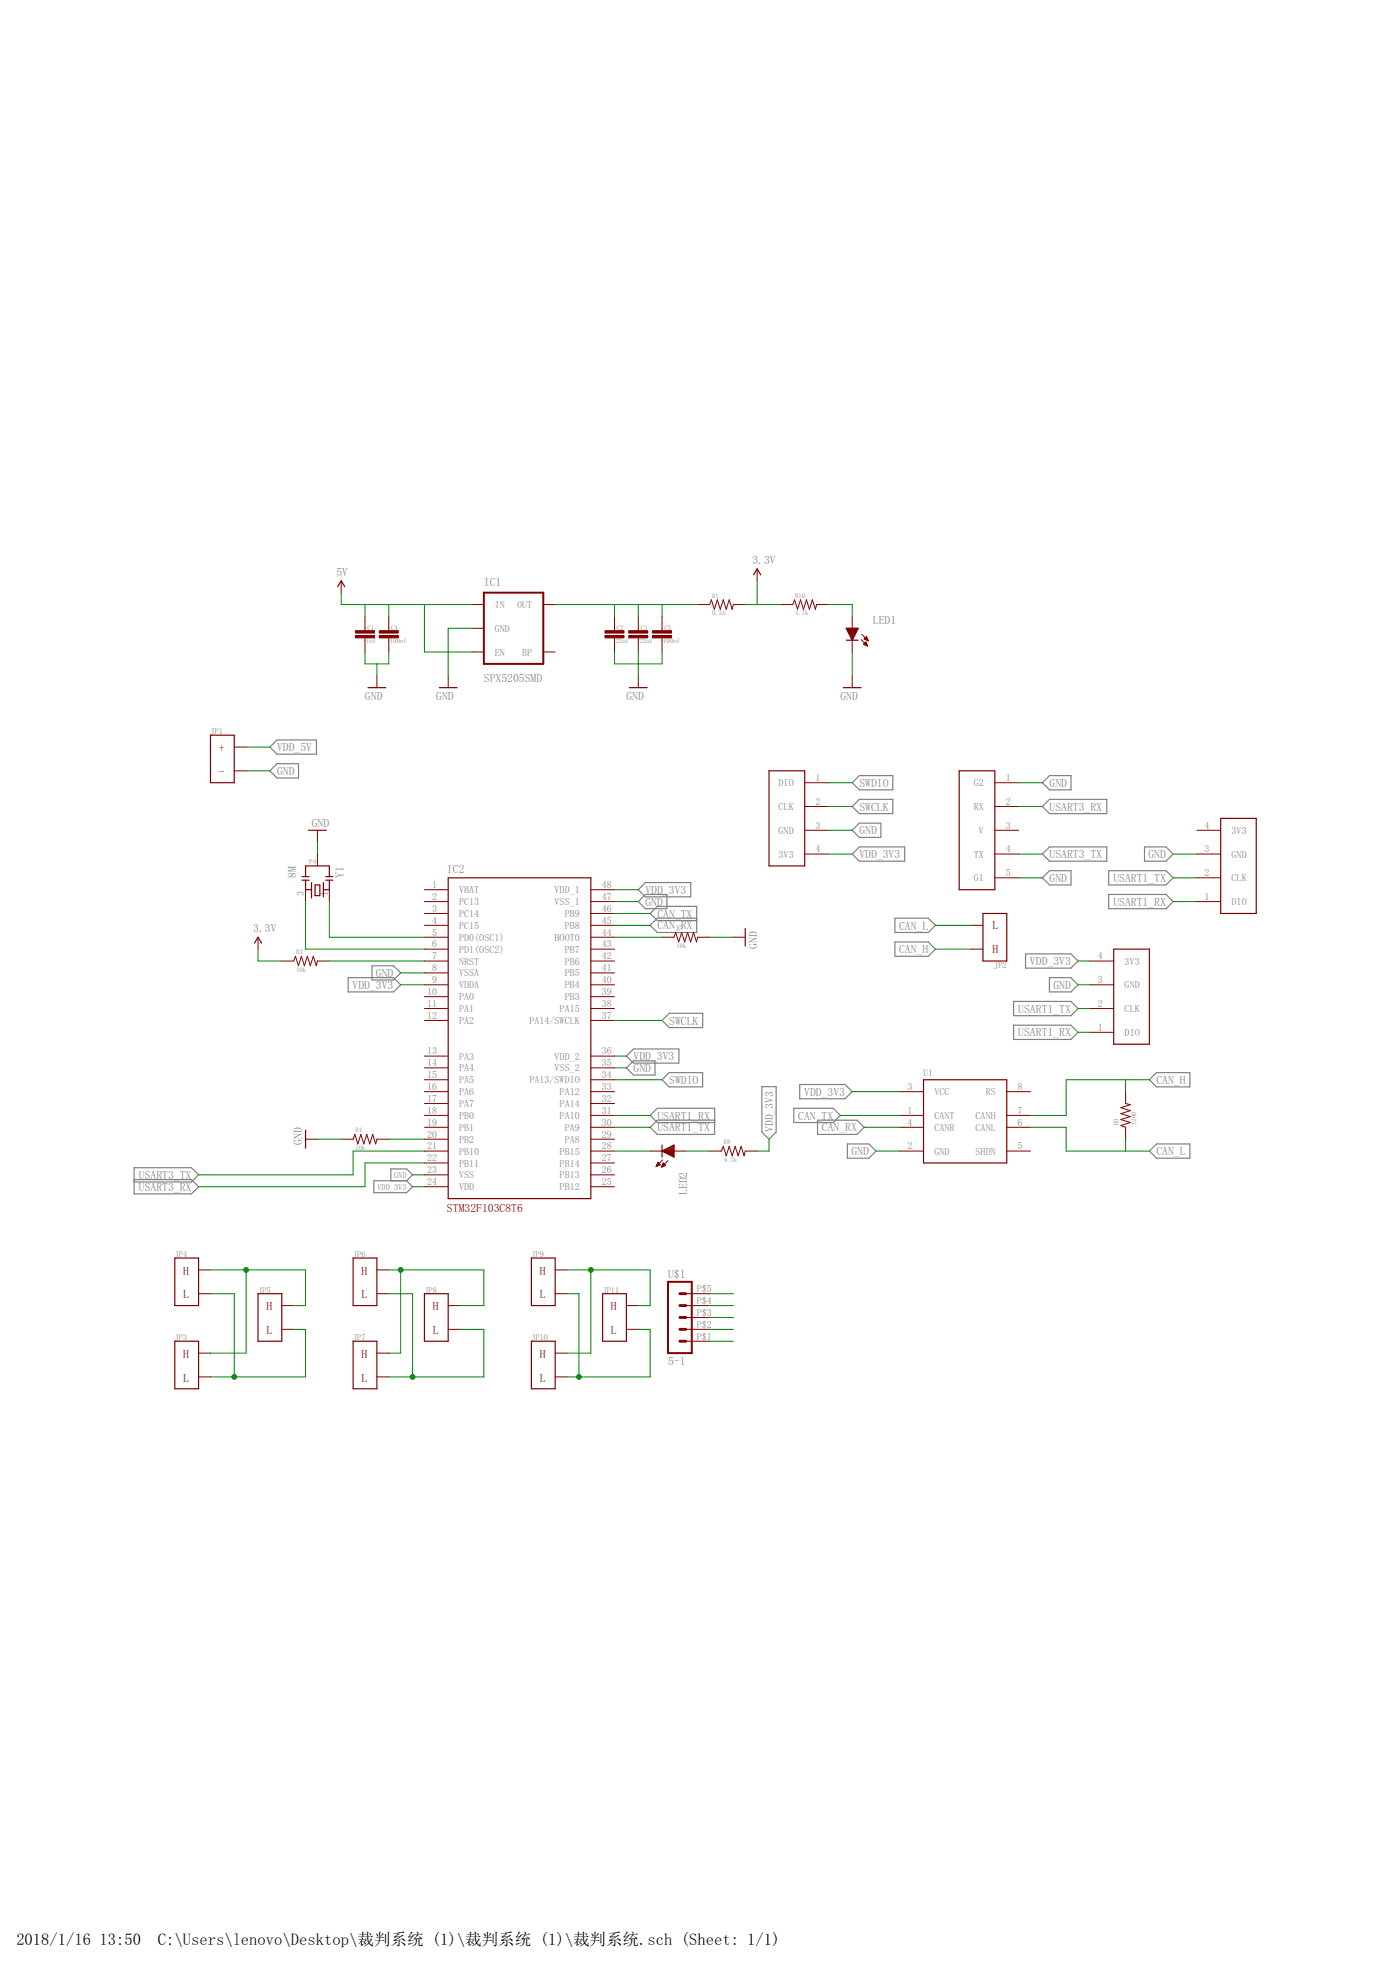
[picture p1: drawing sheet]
<svg xmlns="http://www.w3.org/2000/svg" width="297mm" height="420mm" viewBox="0 0 297 420" stroke-linecap="round" stroke-linejoin="round" font-family="sans-serif">
<g fill="none" stroke="#808080" stroke-width=".25">
<path d="M57.7 159.7l1.5-1.6h8.4v3.1h-8.4zM57.7 164.7l1.5-1.5h4.6v3.1h-4.6zM182.1 167.3l1.5-1.5h7.2v3h-7.2zM182.1 177.4l1.5-1.5h4.6v3.1h-4.6zM182.1 172.4l1.5-1.6h7.2v3.1h-7.2zM222.8 167.3l1.5-1.5h4.6v3h-4.6zM222.8 172.4l1.5-1.6h12.2v3.1h-12.2zM136.4 192.7l1.5-1.5h4.6v3h-4.6zM136.4 190.1l1.5-1.5h9.7v3.1h-9.7zM148.9 196.2h-8.4l-1.6 1.6 1.6 1.5h8.4v-5.6h-8.4l-1.6 1.5 1.6 1.5h8.4M182.1 182.5l1.5-1.5h9.7v3h-9.7zM191.2 196.2h7.2l1.5 1.6-1.5 1.5h-7.2z"/>
<path d="M222.8 187.6l1.5-1.5h4.6v3h-4.6zM222.8 182.5l1.5-1.5h12.2v3h-12.2zM236.9 191.2h12.3l1.5 1.5-1.5 1.5h-12.3zM236.9 186.1h12.3l1.5 1.5-1.5 1.5h-12.3zM244.6 181h4.6l1.5 1.5-1.5 1.5h-4.6zM74.4 208.9h9.7l1.5 1.6-1.5 1.5h-9.7zM79.5 206.4h4.6l1.5 1.5-1.5 1.5h-4.6zM141.5 218.1l1.5-1.5h7.2v3h-7.2zM191.2 201.3h7.2l1.5 1.5-1.5 1.6h-7.2zM216.6 214h12.3l1.5 1.5-1.5 1.6h-12.3zM216.6 219.1h12.3l1.5 1.5-1.5 1.5h-12.3zM219.2 203.9h9.7l1.5 1.5-1.5 1.5h-9.7z"/>
<path d="M224.3 208.9h4.6l1.5 1.6-1.5 1.5h-4.6zM133.9 228.2l1.5-1.5h4.6v3h-4.6zM133.9 225.7l1.5-1.5h9.7v3h-9.7zM143 229.2h7.2v3.1h-7.2l-1.5-1.5zM152.7 239.4h-12.2l-1.6 1.5 1.6 1.5h12.2v-5.5h-12.2l-1.6 1.5 1.6 1.5h12.2M162.8 232.2h3.1v9.7l-1.6 1.6-1.5-1.6zM169.6 236.9h8.5l1.5 1.5-1.5 1.5h-8.5zM170.9 231.8h9.7l1.5 1.5-1.5 1.5h-9.7zM174.7 239.4h8.4l1.6 1.5-1.6 1.5h-8.4zM247.1 229.2h7.2v3.1h-7.2l-1.5-1.5zM28.7 252.1h12.2l1.5 1.5-1.5 1.5h-12.2v-5.5h12.2l1.5 1.5-1.5 1.5h-12.2M79.9 252.3h7l1.3 1.3-1.3 1.3h-7z"/>
<path d="M83.5 252.3v-2.5h3.4l1.3 1.3-1.3 1.2M181.1 244.5h4.6l1.5 1.5-1.5 1.5h-4.6zM245.6 246l1.5-1.5h7.2v3h-7.2z"/>
</g>
<path d="M103.4 126.7h12.7v15.2h-12.7zM142.7 273.9h5.1v15.3h-5.1z" fill="none" stroke="#800000" stroke-width=".42"/>
<g fill="none" stroke="#800000" stroke-width=".21">
<path d="M72.9 124.1v2.6M78 131.7v3.1M78 136.3v3M83.1 131.7v3.1M83.1 136.3v3M100.9 129.2h2.5M100.9 134.3h2.5M100.9 139.3h2.5M116.1 129.2h2.5M116.1 139.3h2.5M131.3 131.7v3.1M131.3 136.3v3"/>
<path d="M136.4 131.7v3.1M136.4 136.3v3M141.5 131.7v3.1M141.5 136.3v3M149.1 129.2h2.5l.4-1 .7 2 .6-2 .6 2 .7-2 .6 2 .6-2 .7 2 .2-1h2.6M161.8 121.6v2.5M166.9 129.2h2.5l.4-1 .6 2 .7-2 .6 2 .6-2 .7 2 .6-2 .6 2 .3-1h2.5M182.1 131.7v7.6M184 136.7l1.4 1.4M184.1 135.6l1.4 1.3M184.5 137.7l.5-.5 .4 .9zM184.6 137.6h.6"/>
<path d="M184.7 137.8h.6M184.7 136.5h.7M184.7 137.5h.5M184.8 136.4h.5M184.8 137.4h.3M184.9 136.7h.5M184.9 136.3h.4M184.9 137.9h.4M185 137.3h.1M185 136.2h.2M185.1 136.1h.1M185.2 136.1l.3 .8"/>
<path d="M185.2 136.1l-.5 .5 .8 .3M185.2 136.8h.3M185.2 138h.2M185.5 136.9h.1M50.1 159.7h2.5M80.5 144.4v2.6M95.8 144.4v2.6M136.4 144.4v2.6M182.1 144.4v2.6M50.1 164.7h2.5M67.8 177.4v2.6M172 167.3h5"/>
<path d="M172 172.4h5M172 177.4h5M212.6 167.3h5.1M212.6 172.4h5.1M212.6 177.4h5.1M255.8 177.4h5.1M65.3 190.1v2.6M67.8 182.5v2.6M70.4 190.1v2.6M90.7 190.1h5.1M90.7 192.7h5.1M90.7 195.2h5.1"/>
<path d="M90.7 197.8h5.1M126.3 190.1h5M126.3 192.7h5M126.3 195.2h5M126.3 197.8h5M172 182.5h5M207.5 197.8h2.6M212.6 182.5h5.1M212.6 187.6h5.1M255.8 192.7h5.1M255.8 182.5h5.1M255.8 187.6h5.1"/>
<path d="M55.1 200.3v2.5M60.2 205.4h2.6l.3-1 .7 2 .6-2 .6 2 .7-2 .6 2 .7-2 .6 2 .2-1h2.6M90.7 200.3h5.1M90.7 202.8h5.1M90.7 205.4h5.1M90.7 207.9h5.1M90.7 210.5h5.1M90.7 213h5.1M90.7 215.5h5.1M90.7 218.1h5.1M126.3 200.3h5M126.3 202.8h5"/>
<path d="M126.3 205.4h5M126.3 207.9h5M126.3 210.5h5M126.3 213h5M126.3 215.5h5M126.3 218.1h5M141.5 200.3h2.5l.4-1 .6 2 .7-2 .6 2 .6-2 .7 2 .6-2 .6 2 .3-1h2.5M156.7 200.3h2.6M207.5 202.8h2.6M232.9 205.4h5.1M232.9 210.5h5.1M232.9 215.5h5.1"/>
<path d="M90.7 225.7h5.1M90.7 228.2h5.1M90.7 230.8h5.1M90.7 233.3h5.1M90.7 235.8h5.1M90.7 238.4h5.1M126.3 225.7h5M126.3 228.2h5M126.3 230.8h5M126.3 233.3h5M126.3 235.8h5M126.3 238.4h5"/>
<path d="M192.3 233.3h5.1M192.3 238.4h5.1M215.1 233.3h5.1M215.1 238.4h5.1M232.9 220.6h5.1M240.5 233.3v2.5l1.1 .3-2.1 .6 2.1 .7-2.1 .6 2.1 .6-2.1 .7 2.1 .6-2.1 .6 1 .4v2.6M65.3 243.5h2.5M72.9 243.5h2.6l.3-1.1 .7 2.1 .6-2.1 .6 2.1 .7-2.1 .6 2.1 .7-2.1 .6 2.1 .2-1h2.6M90.7 240.9h5.1M90.7 243.5h5.1M90.7 246h5.1M90.7 248.5h5.1"/>
<path d="M90.7 251.1h5.1M90.7 253.6h5.1M126.3 240.9h5M126.3 243.5h5M126.3 246h5M126.3 248.5h5M126.3 251.1h5M126.3 253.6h5M138.9 246h7.7M140.3 249.2h.2M140.3 249.1h.4M140.4 249h.6"/>
<path d="M140.4 248.8h.6M140.5 248.7h.4M140.5 248.6h.3M140.6 248.5h.1M140.6 248.4l.5 .5-.9 .4zM141.4 249.3h.2M141.5 249.2h.4M141.5 249.1h.7M141.6 249h.6M141.6 247.9l-1.4 1.4M141.6 248.8h.4M141.7 248.7h.2"/>
<path d="M141.7 248.6h.1M141.7 248.5l.5 .5-.8 .4zM142.7 248l-1.3 1.4M151.6 246h2.6l.4-1 .6 2 .6-2 .7 2 .6-2 .6 2 .7-2 .6 2 .3-1h2.5M192.3 240.9h5.1M192.3 246h5.1M215.1 240.9h5.1M215.1 246h5.1M42.4 271.4h2.6M42.4 276.5h2.6M60.2 279h2.6M80.5 271.4h2.6"/>
<path d="M80.5 276.5h2.6M95.8 279h2.5M118.6 271.4h2.6M118.6 276.5h2.6M133.9 279h2.5M146.6 276.5h5M146.6 279h5M42.4 289.2h2.6M42.4 294.3h2.6M60.2 284.1h2.6M80.5 289.2h2.6M80.5 294.3h2.6"/>
<path d="M95.8 284.1h2.5M118.6 289.2h2.6M118.6 294.3h2.6M133.9 284.1h2.5M146.6 284.1h5M146.6 286.6h5M146.6 281.6h5"/>
</g>
<g fill="#800000" stroke="#800000" stroke-width=".21">
<path d="M76 135.8h4v.5h-4z"/>
<path d="M76 134.8h4v.5h-4z"/>
<path d="M129.3 135.8h4v.5h-4z"/>
<path d="M129.3 134.8h4v.5h-4z"/>
<path d="M134.4 135.8h4v.5h-4z"/>
<path d="M134.4 134.8h4v.5h-4z"/>
<path d="M81 135.8h4.1v.5h-4.1z"/>
<path d="M81 134.8h4.1v.5h-4.1z"/>
<path d="M139.4 135.8h4.1v.5h-4.1z"/>
<path d="M139.4 134.8h4.1v.5h-4.1z"/>
</g>
<g fill="none" stroke="#800000" stroke-width=".25">
<path d="M72.2 125.4l.7-1.3 .8 1.3M161 122.9l.8-1.3 .8 1.3M180.8 136.8h2.6M180.8 134.3h2.6l-1.3 2.5zM180.9 134.3h2.5M181 134.5h2.3M181.1 134.7h2.1M181.2 135h1.8M181.3 135.2h1.6M181.4 135.4h1.4M181.5 135.6h1.2M181.7 135.9h.9"/>
<path d="M181.8 136.1h.7M181.9 136.3h.5M182 136.5h.3M182.1 136.8h.1M45 157.1h5.1v10.2h-5.1zM78.6 147h3.8M93.9 147h3.8M134.5 147h3.8M180.2 147h3.8M65.9 177.4h3.8M164.3 164.7h7.7v20.4h-7.7zM205 164.7h7.6v25.4h-7.6z"/>
<path d="M260.9 174.9h7.6v20.3h-7.6zM64.5 188.1h1.6M64.5 187.3h1.6M65.3 188.1v2h1.3M65.3 187.3v-2.2h5.1v2.2M66.6 188.6v3.3M67.3 189.1h1v2.3h-1zM69.1 188.6v3.1M69.6 188.1h1.5M69.6 187.3h1.5M70.4 188.1v2h-1.3M95.8 187.6h30.5v68.6h-30.5z"/>
<path d="M159.3 198.4v3.8M210.1 195.2h5v10.2h-5zM54.4 201.6l.7-1.3 .8 1.3M238 202.8h7.6v20.4h-7.6zM197.4 230.8h17.7v17.7h-17.7zM65.3 241.6v3.8M141.5 244.7v2.6M141.5 246l2.5-1.3v2.6zM141.6 246.1h2.4M141.8 245.9h2.2M142 246.3h2M142.2 245.6h1.8"/>
<path d="M142.5 246.5h1.5M142.7 245.4h1.3M142.9 246.7h1.1M143.1 245.2h.9M143.4 247h.6M143.6 245h.4M143.8 247.2h.2M144 244.7h.1M37.4 268.9h5v10.1h-5zM55.1 276.5h5.1v10.1h-5.1zM75.5 268.9h5v10.1h-5zM90.7 276.5h5.1v10.1h-5.1z"/>
<path d="M113.6 268.9h5v10.1h-5zM128.8 276.5h5.1v10.1h-5.1zM37.4 286.6h5v10.2h-5zM75.5 286.6h5v10.2h-5zM113.6 286.6h5v10.2h-5z"/>
</g>
<path d="M145.3 276.5h1.3M145.3 279h1.3M145.3 281.6h1.3M145.3 284.1h1.3M145.3 286.6h1.3" fill="none" stroke="#800000" stroke-width=".61"/>
<g fill="none" stroke="#008000" stroke-width=".21">
<path d="M72.9 126.7v2.5h28M78 129.2v2.5M78 139.3v2.6h5.1v-2.6M83.1 129.2v2.5M90.7 129.2v10.1h10.2M100.9 134.3h-5.1v10.1M118.6 129.2h30.5M131.3 139.3v2.6h10.2v-2.6M131.3 129.2v2.5M136.4 129.2v2.5M136.4 139.3v5.1M141.5 129.2v2.5"/>
<path d="M159.3 129.2h7.6M161.8 124.1v5.1M177 129.2h5.1v2.5M182.1 139.3v5.1M52.6 159.7h5.1M80.5 141.9v2.5M52.6 164.7h5.1M67.8 180v2.5M177 167.3h5.1M177 177.4h5.1M177 172.4h5.1M217.7 167.3h5.1"/>
<path d="M217.7 172.4h5.1M65.3 192.7v10.1h25.4M70.4 192.7v7.6h20.3M131.3 192.7h5.1M131.3 190.1h5.1M131.3 195.2h7.6M131.3 197.8h7.6M177 182.5h5.1M199.9 197.8h7.6M217.7 187.6h5.1M217.7 182.5h5.1M250.7 192.7h5.1"/>
<path d="M250.7 187.6h5.1M250.7 182.5h5.1M55.1 202.8v2.6h5.1M70.4 205.4h20.3M85.6 207.9h5.1M85.6 210.5h5.1M131.3 200.3h10.2M131.3 218.1h10.2M151.6 200.3h5.1M199.9 202.8h7.6M230.4 210.5h2.5M230.4 205.4h2.5"/>
<path d="M230.4 215.5h2.5M131.3 228.2h2.6M131.3 225.7h2.6M131.3 238.4h7.6M131.3 230.8h10.2M179.6 238.4h12.7M182.1 233.3h10.2M230.4 220.6h2.5M240.5 230.8v2.5M245.6 230.8h-17.8v7.6h-7.6M67.8 243.5h5.1M83.1 243.5h7.6"/>
<path d="M88.2 251.1h2.5M88.2 253.6h2.5M90.7 248.5h-12.7v5.1h-35.6M90.7 246h-15.2v5.1h-33.1M131.3 246h7.6M131.3 240.9h7.6M146.6 246h5M164.3 243.5v2.5h-2.5M184.7 240.9h7.6M187.2 246h5.1M220.2 240.9h7.6v5.1h17.8M240.5 243.5v2.5"/>
<path d="M45 271.4h20.3v7.6h-2.5M45 276.5h5.1v17.8M52.6 271.4v17.8h-7.6M83.1 276.5h5.1v17.8M83.1 271.4h20.3v7.6h-5.1M85.6 271.4v17.8h-2.5M121.2 276.5h2.5v17.8M121.2 271.4h17.7v7.6h-2.5M126.3 271.4v17.8h-5.1M151.6 276.5h5.1M151.6 279h5.1M62.8 284.1h2.5v10.2h-20.3"/>
<path d="M98.3 284.1h5.1v10.2h-20.3M136.4 284.1h2.5v10.2h-17.7M151.6 284.1h5.1M151.6 286.6h5.1M151.6 281.6h5.1"/>
</g>
<g fill="#008000" stroke="#008000" stroke-width=".21">
<circle cx="50.1" cy="294.3" r=".51"/>
<circle cx="123.7" cy="294.3" r=".51"/>
<circle cx="126.3" cy="271.4" r=".51"/>
<circle cx="52.6" cy="271.4" r=".51"/>
<circle cx="85.6" cy="271.4" r=".51"/>
<circle cx="88.2" cy="294.3" r=".51"/>
</g>
<g font-size="3.5">
<text x="3.5" y="415.7">2018/1/16</text>
<text x="21.3" y="415.7">13:50</text>
<text x="33.7" y="415.7">C:\Users\lenovo\Desktop\裁判系统 (1)\裁判系统 (1)\裁判系统.sch (Sheet: 1/1)</text>
</g>
<g font-size="2.5" fill="#808080">
<text x="71.9" y="123.1">5V</text>
<text x="103.4" y="125.1">IC1</text>
<text x="160.8" y="120.6">3.3V</text>
<text x="186.5" y="133.3">LED1</text>
<text x="78" y="149.5">GND</text>
<text x="93.2" y="149.5">GND</text>
<text x="103.4" y="145.7">SPX5205SMD</text>
<text x="133.9" y="149.5">GND</text>
<text x="179.6" y="149.5">GND</text>
<text x="59.2" y="160.6">VDD_5V</text>
<text x="59.2" y="165.6">GND</text>
<text x="183.6" y="173.3">SWCLK</text>
<text x="183.6" y="168.2">SWDIO</text>
<text x="224.3" y="168.2">GND</text>
<text x="224.3" y="173.3">USART3_RX</text>
<text x="66.6" y="176.7">GND</text>
<text x="183.6" y="178.3">GND</text>
<text x="183.6" y="183.4">VDD_3V3</text>
<text x="224.3" y="183.4">USART3_TX</text>
<text x="245.4" y="183.4">GND</text>
<text x="63.3" y="187.6" transform="rotate(-90 63.3 187.6)">8M</text>
<text x="73.4" y="187.6" transform="rotate(-90 73.4 187.6)">Y1</text>
<text x="95.5" y="186.6">IC2</text>
<text x="137.9" y="191">VDD_3V3</text>
<text x="224.3" y="188.5">GND</text>
<text x="237.9" y="188.5">USART1_TX</text>
<text x="137.9" y="193.6">GND</text>
<text x="140.5" y="196.1">CAN_TX</text>
<text x="237.9" y="193.6">USART1_RX</text>
<text x="54.1" y="199.3">3.3V</text>
<text x="140.5" y="198.6">CAN_RX</text>
<text x="161.8" y="202.8" transform="rotate(-90 161.8 202.8)">GND</text>
<text x="192.1" y="203.7">CAN_H</text>
<text x="192.1" y="198.6">CAN_L</text>
<text x="80.3" y="208.8">GND</text>
<text x="220.1" y="206.3">VDD_3V3</text>
<text x="75.3" y="211.3">VDD_3V3</text>
<text x="225.1" y="211.3">GND</text>
<text x="143" y="219">SWCLK</text>
<text x="217.6" y="216.4">USART1_TX</text>
<text x="217.6" y="221.5">USART1_RX</text>
<text x="135.4" y="226.6">VDD_3V3</text>
<text x="135.4" y="229.1">GND</text>
<text x="143" y="231.7">SWDIO</text>
<text x="247.1" y="231.7">CAN_H</text>
<text x="140.5" y="239.3">USART1_RX</text>
<text x="170.6" y="239.3">CAN_TX</text>
<text x="171.9" y="234.2">VDD_3V3</text>
<text x="64.5" y="244.7" transform="rotate(-90 64.5 244.7)">GND</text>
<text x="140.5" y="241.8">USART1_TX</text>
<text x="165.2" y="241.9" transform="rotate(-90 165.2 241.9)">VDD_3V3</text>
<text x="175.6" y="241.8">CAN_RX</text>
<text x="29.7" y="252">USART3_TX</text>
<text x="181.9" y="246.9">GND</text>
<text x="247.1" y="246.9">CAN_L</text>
<text x="29.7" y="254.5">USART3_RX</text>
<text x="146.8" y="255.4" transform="rotate(-90 146.8 255.4)">LED2</text>
<text x="142.8" y="273.2">U$1</text>
<text x="142.8" y="291.7">5-1</text>
</g>
<g font-size="2.5" fill="#800000">
<text x="46.8" y="160.7">+</text>
<text x="46.8" y="165.8">-</text>
<text x="212.1" y="203.6">H</text>
<text x="212.1" y="198.5">L</text>
<text x="95.5" y="259">STM32F103C8T6</text>
<text x="39.1" y="272.4">H</text>
<text x="77.2" y="272.4">H</text>
<text x="115.3" y="272.4">H</text>
<text x="39.1" y="277.5">L</text>
<text x="56.9" y="280">H</text>
<text x="77.2" y="277.5">L</text>
<text x="92.5" y="280">H</text>
<text x="115.3" y="277.5">L</text>
<text x="130.6" y="280">H</text>
<text x="56.9" y="285.1">L</text>
<text x="92.5" y="285.1">L</text>
<text x="130.6" y="285.1">L</text>
<text x="39.1" y="290.2">H</text>
<text x="77.2" y="290.2">H</text>
<text x="115.3" y="290.2">H</text>
<text x="39.1" y="295.3">L</text>
<text x="77.2" y="295.3">L</text>
<text x="115.3" y="295.3">L</text>
</g>
<g font-size="2.1" fill="#808080">
<text x="105.7" y="130">IN</text>
<text x="110.5" y="130">OUT</text>
<text x="105.7" y="135">GND</text>
<text x="105.7" y="140.1">EN</text>
<text x="111.6" y="140.1">BP</text>
<text x="174.3" y="166.9">1</text>
<text x="214.9" y="166.9">1</text>
<text x="166.4" y="168">DIO</text>
<text x="166.4" y="173.1">CLK</text>
<text x="174.3" y="172">2</text>
<text x="208.1" y="168">G2</text>
<text x="208.1" y="173.1">RX</text>
<text x="214.9" y="172">2</text>
<text x="166.4" y="178.2">GND</text>
<text x="174.3" y="177.1">3</text>
<text x="209.2" y="178.2">V</text>
<text x="214.9" y="177.1">3</text>
<text x="257.4" y="177.1">4</text>
<text x="263.2" y="178.2">3V3</text>
<text x="67.5" y="184.7" transform="rotate(-90 67.5 184.7)">2</text>
<text x="166.4" y="183.3">3V3</text>
<text x="174.3" y="182.2">4</text>
<text x="208.1" y="183.3">TX</text>
<text x="214.9" y="182.2">4</text>
<text x="257.4" y="182.2">3</text>
<text x="263.2" y="183.3">GND</text>
<text x="64.9" y="191.6" transform="rotate(-90 64.9 191.6)">3</text>
<text x="70" y="191.6" transform="rotate(-90 70 191.6)">1</text>
<text x="92.4" y="189.8">1</text>
<text x="98.1" y="190.9">VBAT</text>
<text x="118.5" y="190.9">VDD_1</text>
<text x="128.6" y="189.8">48</text>
<text x="208.1" y="188.4">G1</text>
<text x="214.9" y="187.2">5</text>
<text x="257.4" y="187.2">2</text>
<text x="263.2" y="188.4">CLK</text>
<text x="92.4" y="192.3">2</text>
<text x="92.4" y="194.9">3</text>
<text x="92.4" y="197.4">4</text>
<text x="98.1" y="193.4">PC13</text>
<text x="98.1" y="196">PC14</text>
<text x="118.5" y="193.4">VSS_1</text>
<text x="120.7" y="196">PB9</text>
<text x="128.6" y="197.4">45</text>
<text x="128.6" y="194.9">46</text>
<text x="128.6" y="192.3">47</text>
<text x="257.4" y="192.3">1</text>
<text x="263.2" y="193.4">DIO</text>
<text x="92.4" y="199.9">5</text>
<text x="92.4" y="202.5">6</text>
<text x="98.1" y="198.5">PC15</text>
<text x="98.1" y="201.1">PD0(OSC1)</text>
<text x="98.1" y="203.6">PD1(OSC2)</text>
<text x="118.5" y="201.1">BOOT0</text>
<text x="120.7" y="203.6">PB7</text>
<text x="120.7" y="198.5">PB8</text>
<text x="128.6" y="202.5">43</text>
<text x="128.6" y="199.9">44</text>
<text x="92.4" y="205">7</text>
<text x="92.4" y="207.6">8</text>
<text x="98.1" y="206.1">NRST</text>
<text x="98.1" y="208.7">VSSA</text>
<text x="120.7" y="208.7">PB5</text>
<text x="120.7" y="206.1">PB6</text>
<text x="128.6" y="207.6">41</text>
<text x="128.6" y="205">42</text>
<text x="234.6" y="205">4</text>
<text x="240.3" y="206.1">3V3</text>
<text x="91.3" y="212.6">10</text>
<text x="91.3" y="215.2">11</text>
<text x="92.4" y="210.1">9</text>
<text x="98.1" y="211.2">VDDA</text>
<text x="98.1" y="213.8">PA0</text>
<text x="120.7" y="213.8">PB3</text>
<text x="120.7" y="211.2">PB4</text>
<text x="128.6" y="215.2">38</text>
<text x="128.6" y="212.6">39</text>
<text x="128.6" y="210.1">40</text>
<text x="234.6" y="215.2">2</text>
<text x="234.6" y="210.1">3</text>
<text x="240.3" y="211.2">GND</text>
<text x="91.3" y="217.7">12</text>
<text x="98.1" y="216.3">PA1</text>
<text x="98.1" y="218.8">PA2</text>
<text x="113.1" y="218.8">PA14/SWCLK</text>
<text x="119.6" y="216.3">PA15</text>
<text x="128.6" y="217.7">37</text>
<text x="234.6" y="220.3">1</text>
<text x="240.3" y="221.4">DIO</text>
<text x="240.3" y="216.3">CLK</text>
<text x="91.3" y="225.3">13</text>
<text x="91.3" y="227.9">14</text>
<text x="98.1" y="226.5">PA3</text>
<text x="118.5" y="226.5">VDD_2</text>
<text x="128.6" y="227.9">35</text>
<text x="128.6" y="225.3">36</text>
<text x="91.3" y="230.4">15</text>
<text x="91.3" y="233">16</text>
<text x="98.1" y="229">PA4</text>
<text x="98.1" y="231.5">PA5</text>
<text x="113.1" y="231.5">PA13/SWDIO</text>
<text x="118.5" y="229">VSS_2</text>
<text x="128.6" y="233">33</text>
<text x="128.6" y="230.4">34</text>
<text x="193.9" y="233">3</text>
<text x="217.5" y="233">8</text>
<text x="91.3" y="235.5">17</text>
<text x="91.3" y="238">18</text>
<text x="98.1" y="234.1">PA6</text>
<text x="98.1" y="236.6">PA7</text>
<text x="98.1" y="239.1">PB0</text>
<text x="119.6" y="239.1">PA10</text>
<text x="119.6" y="236.6">PA14</text>
<text x="119.6" y="234.1">PA12</text>
<text x="128.6" y="238">31</text>
<text x="128.6" y="235.5">32</text>
<text x="193.9" y="238">1</text>
<text x="199.7" y="239.1">CANT</text>
<text x="199.7" y="234.1">VCC</text>
<text x="208.5" y="239.1">CANH</text>
<text x="210.6" y="234.1">RS</text>
<text x="217.5" y="238">7</text>
<text x="91.3" y="240.6">19</text>
<text x="91.3" y="243.1">20</text>
<text x="91.3" y="245.6">21</text>
<text x="98.1" y="241.7">PB1</text>
<text x="98.1" y="244.2">PB2</text>
<text x="120.7" y="244.2">PA8</text>
<text x="120.7" y="241.7">PA9</text>
<text x="128.6" y="245.6">28</text>
<text x="128.6" y="243.1">29</text>
<text x="128.6" y="240.6">30</text>
<text x="193.9" y="240.6">4</text>
<text x="193.9" y="245.6">2</text>
<text x="199.7" y="241.7">CANR</text>
<text x="208.5" y="241.7">CANL</text>
<text x="217.5" y="240.6">6</text>
<text x="217.5" y="245.6">5</text>
<text x="91.3" y="248.2">22</text>
<text x="91.3" y="250.7">23</text>
<text x="98.1" y="246.8">PB10</text>
<text x="98.1" y="249.3">PB11</text>
<text x="98.1" y="251.8">VSS</text>
<text x="119.6" y="251.8">PB13</text>
<text x="119.6" y="249.3">PB14</text>
<text x="119.6" y="246.8">PB15</text>
<text x="128.6" y="250.7">26</text>
<text x="128.6" y="248.2">27</text>
<text x="199.7" y="246.8">GND</text>
<text x="208.5" y="246.8">SHDN</text>
<text x="91.3" y="253.3">24</text>
<text x="98.1" y="254.4">VDD</text>
<text x="119.6" y="254.4">PB12</text>
<text x="128.6" y="253.3">25</text>
<text x="148.9" y="281.2">P$3</text>
<text x="148.9" y="278.7">P$4</text>
<text x="148.9" y="276.1">P$5</text>
<text x="148.9" y="286.3">P$1</text>
<text x="148.9" y="283.7">P$2</text>
</g>
<text font-size="2" fill="#808080" x="197.4" y="230">U1</text>
<g font-size="1.8" fill="#808080">
<text x="45" y="156.9">JP1</text>
<text x="212.5" y="206.9">JP2</text>
<text x="84.2" y="251.7">GND</text>
<text x="80.7" y="254.3">VDD_3V3</text>
<text x="37.4" y="268.6">JP4</text>
<text x="75.5" y="268.6">JP6</text>
<text x="113.6" y="268.6">JP9</text>
<text x="55.1" y="276.2">JP5</text>
<text x="90.7" y="276.2">JP8</text>
<text x="128.8" y="276.2">JP11</text>
<text x="37.4" y="286.4">JP3</text>
<text x="75.5" y="286.4">JP7</text>
<text x="113.6" y="286.4">JP10</text>
</g>
<g font-size="1.4" fill="#808080">
<text x="152.2" y="131.5">0.3A</text>
<text x="152.2" y="127.7">R1</text>
<text x="169.9" y="131.5">4.7k</text>
<text x="169.9" y="127.7">R10</text>
<text x="78.3" y="137.4">1uf</text>
<text x="78.5" y="134.7">C1</text>
<text x="83.3" y="137.4">100nf</text>
<text x="83.6" y="134.7">C4</text>
<text x="131.6" y="137.4">22uf</text>
<text x="131.8" y="134.7">C2</text>
<text x="136.7" y="137.4">22uf</text>
<text x="136.9" y="134.7">C3</text>
<text x="141.7" y="137.4">100nf</text>
<text x="142" y="134.7">C5</text>
<text x="63.3" y="203.9">R3</text>
<text x="144.5" y="202.6">10k</text>
<text x="144.5" y="198.8">R7</text>
<text x="63.3" y="207.7">10k</text>
<text x="76" y="245.8">10k</text>
<text x="76" y="242">R4</text>
<text x="154.7" y="244.5">R8</text>
<text x="239" y="240.4" transform="rotate(-90 239 240.4)">R9</text>
<text x="242.8" y="240.4" transform="rotate(-90 242.8 240.4)">120R</text>
<text x="154.7" y="248.3">4.7k</text>
</g>
</svg>
